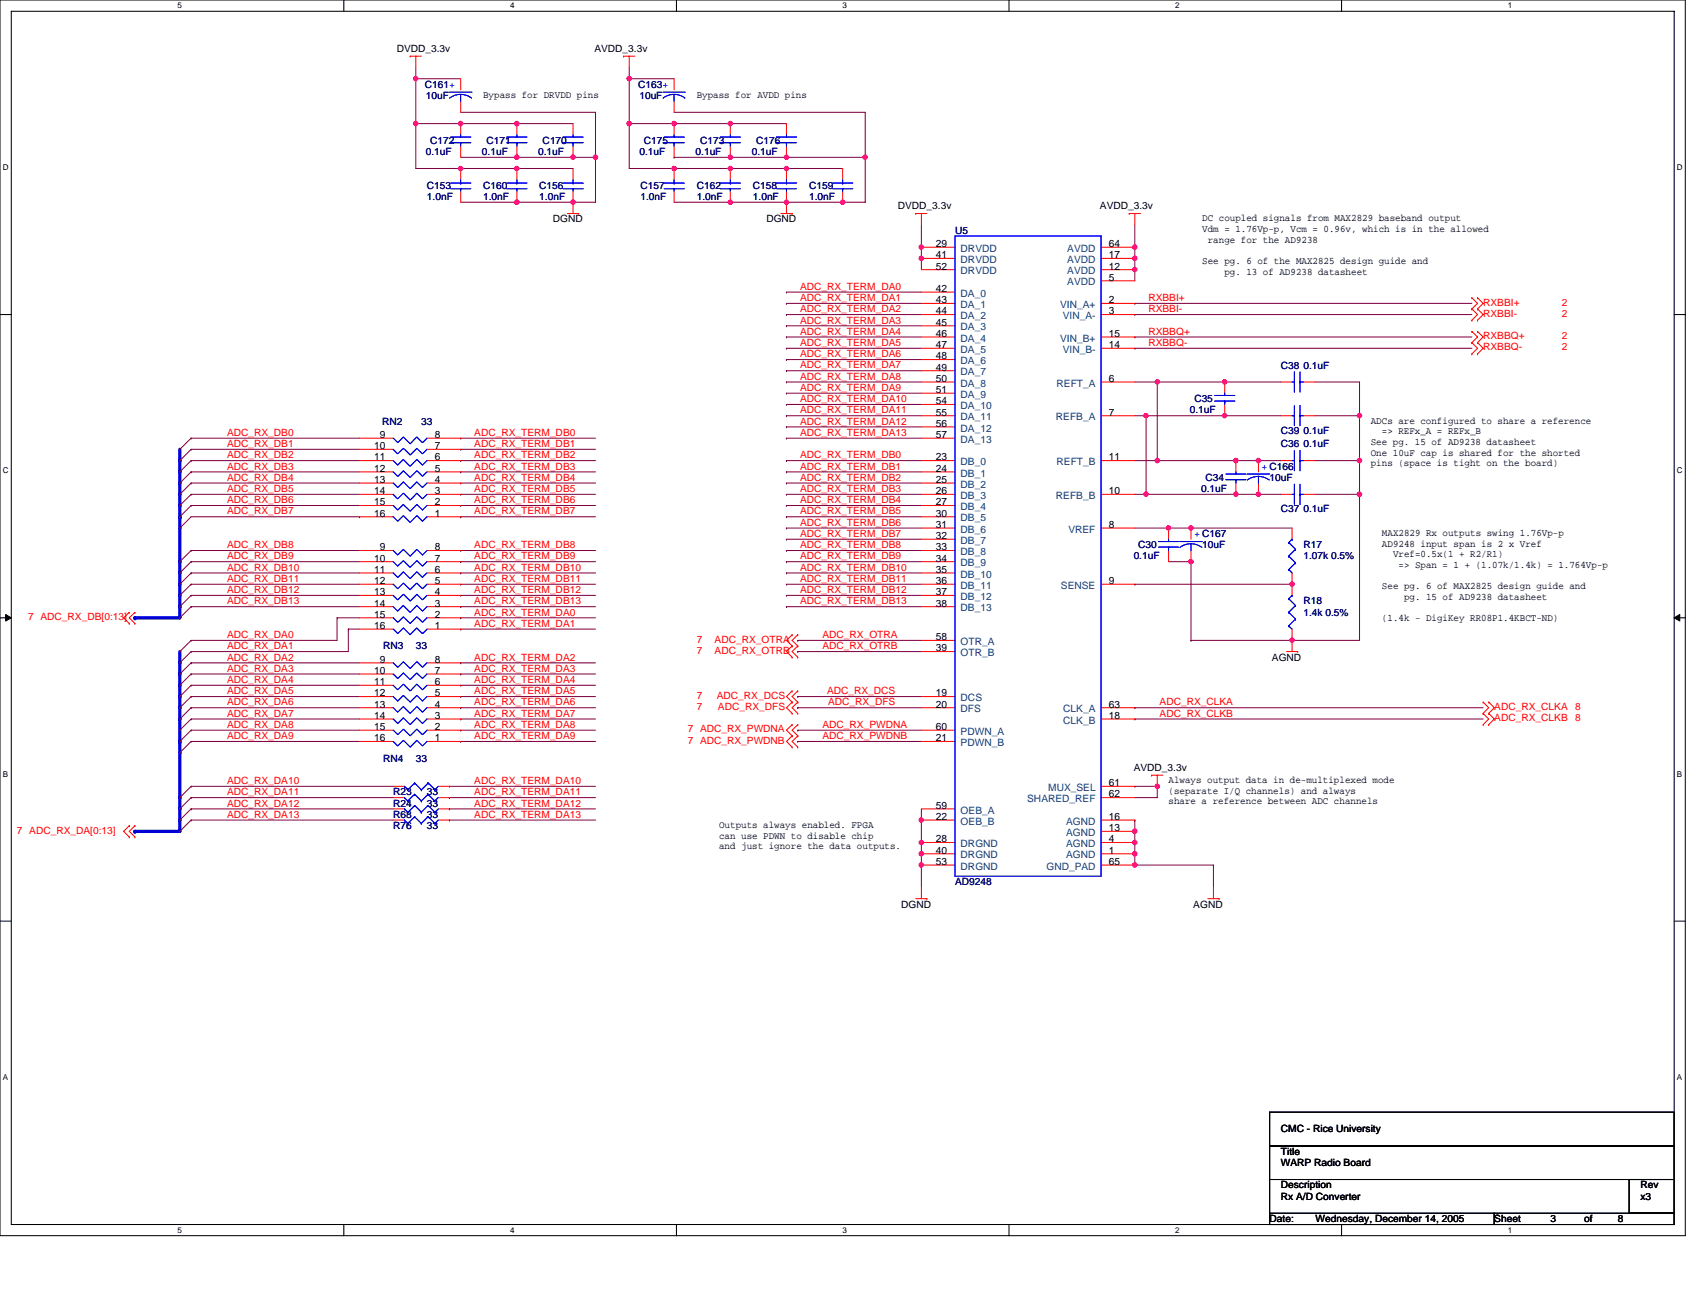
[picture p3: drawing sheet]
<svg xmlns="http://www.w3.org/2000/svg" width="279mm" height="216mm" viewBox="0 0 279 216" stroke-linecap="round" stroke-linejoin="round" font-family="sans-serif">
<path d="M0 0h278.1v204h-278.1zM1.9 1.9h274.4v200.2h-274.4z" fill="none" stroke="#000" stroke-width=".17"/>
<g fill="#fff">
<path d="M29.3 .2h.7v1.5h-.7z"/>
<path d="M29.3 202.3h.7v1.5h-.7z"/>
</g>
<path d="M56.7 0v1.9M56.7 202.1v1.9" fill="none" stroke="#000" stroke-width=".17"/>
<g fill="#fff">
<path d="M84.2 .2h.7v1.5h-.7z"/>
<path d="M84.2 202.3h.7v1.5h-.7z"/>
</g>
<path d="M111.6 0v1.9M111.6 202.1v1.9" fill="none" stroke="#000" stroke-width=".17"/>
<g fill="#fff">
<path d="M139.1 .2h.7v1.5h-.7z"/>
<path d="M139.1 202.3h.7v1.5h-.7z"/>
</g>
<path d="M166.5 0v1.9M166.5 202.1v1.9" fill="none" stroke="#000" stroke-width=".17"/>
<g fill="#fff">
<path d="M194 .2h.7v1.5h-.7z"/>
<path d="M194 202.3h.7v1.5h-.7z"/>
</g>
<path d="M221.4 0v1.9M221.4 202.1v1.9" fill="none" stroke="#000" stroke-width=".17"/>
<g fill="#fff">
<path d="M248.8 .2h.8v1.5h-.8z"/>
<path d="M248.8 202.3h.8v1.5h-.8z"/>
<path d="M.5 26.9h.9v1.4h-.9z"/>
<path d="M276.8 26.9h.9v1.4h-.9z"/>
<path d="M.5 76.9h.9v1.5h-.9z"/>
<path d="M276.8 76.9h.9v1.5h-.9z"/>
</g>
<path d="M0 51.9h1.9M276.3 51.9h1.9" fill="none" stroke="#000" stroke-width=".17"/>
<g fill="#fff">
<path d="M.5 127h.8v1.5h-.8z"/>
<path d="M276.8 127h.8v1.5h-.8z"/>
</g>
<path d="M0 102h1.9M276.3 102h1.9" fill="none" stroke="#000" stroke-width=".17"/>
<path d="M.9 101.4l1 .6-1 .5zM276.3 102l.9-.6v1.1z" fill="#000" stroke="#000" stroke-width=".17"/>
<g fill="#fff">
<path d="M.5 177.1h.8v1.4h-.8z"/>
<path d="M276.8 177.1h.8v1.4h-.8z"/>
</g>
<path d="M0 152h1.9M276.3 152h1.9M209.5 183.6h66.8v5.5h-66.8zM209.5 189.1h66.8v5.6h-66.8zM209.5 194.7v5.6M268.9 194.7h7.4v5.6h-7.4zM209.5 200.3h37.1v1.8h-37.1zM209.5 200.3h.1M246.6 200.3h29.7v1.8h-29.7z" fill="none" stroke="#000" stroke-width=".17"/>
<g fill="none" stroke="#800040" stroke-width=".17">
<path d="M68.6 11.1v1.9h7.4M68.6 13v7.4h7.4M68.6 13h.1M76 18.5h22.3v7.5M103.8 11.1v1.9M103.8 13h7.5M103.8 13h.1M103.8 13v14.8h7.5M111.3 18.5h31.5v7.5M68.6 20.4v7.4h7.4M68.6 20.4h.1M76 20.4h.1"/>
<path d="M76 26h9.3M76 27.8h.1M76 33.4h9.3M76 20.4h18.6M76 27.8h18.6M85.3 20.4h.1M85.3 26h.1M85.3 27.8h.1M85.3 33.4h.1M85.3 26h13M94.6 26h.1M98.3 26v7.4h-13"/>
<path d="M103.8 20.4h7.5M103.8 20.4h.1M111.3 20.4h.1M111.3 26h.1M111.3 27.8h.1M111.3 33.4h9.2M111.3 26h18.5M111.3 20.4h18.5M111.3 27.8h27.8M120.5 27.8h.1M120.5 33.4h.1M120.5 20.4h.1"/>
<path d="M120.5 33.4h18.6M129.8 26h.1M129.8 27.8h.1M129.8 26h13M139.1 33.4h.1M142.8 26v7.4h-3.7M152.1 37.1v3.7M187.3 37.1v3.7M129.8 48.2h.1M129.8 50.1h.1M129.8 51.9h.1M129.8 53.8h.1"/>
<path d="M129.8 55.6h.1M129.8 57.5h.1M129.8 59.4h.1M129.8 50.1h22.3M129.8 51.9h22.3M129.8 55.6h22.3M129.8 57.5h22.3M129.8 48.2h22.3M129.8 53.8h22.3M129.8 59.4h22.3M152.1 42.7h.1M152.1 40.8h.1"/>
<path d="M152.1 40.8v3.7M187.3 50.1h.1M187.3 51.9h.1M187.3 55.6h.1M187.3 57.5h.1M187.3 44.5h.1M187.3 40.8h.1M187.3 42.7h.1M187.3 50.1h55.6M187.3 51.9h55.6M187.3 55.6h55.6M187.3 57.5h55.6"/>
<path d="M187.3 40.8v5.6M29.7 74.2h.1M29.7 76h.1M29.7 77.9h.1M29.7 79.7h.1M31.5 72.3h.1M31.5 74.2h.1M31.5 76h.1M31.5 77.9h.1M31.5 79.7h.1M31.5 76h27.9M31.5 72.3h27.9"/>
<path d="M31.5 74.2h27.9M31.5 77.9h27.9M31.5 79.7h27.9M31.5 72.3l-1.8 1.9M31.5 74.2l-1.8 1.8M31.5 76l-1.8 1.9M31.5 77.9l-1.8 1.8M31.5 79.7l-1.8 1.9M76 72.3h.1M76 74.2h.1M76 76h.1M76 77.9h.1"/>
<path d="M76 79.7h.1M76 76h22.3M76 72.3h22.3M76 74.2h22.3M76 77.9h22.3M76 79.7h22.3M129.8 76h.1M129.8 77.9h.1M129.8 79.7h.1M129.8 61.2h.1M129.8 63.1h.1M129.8 64.9h.1"/>
<path d="M129.8 66.8h.1M129.8 68.6h.1M129.8 70.5h.1M129.8 72.3h.1M129.8 68.6h22.3M129.8 63.1h22.3M129.8 76h22.3M129.8 72.3h22.3M129.8 77.9h22.3M129.8 79.7h22.3M129.8 61.2h22.3M129.8 64.9h22.3"/>
<path d="M129.8 66.8h22.3M129.8 70.5h22.3M187.3 63.1h3.7M187.3 76h3.7M187.3 68.6h1.8M189.1 68.6h.1M189.1 68.6h22.3M189.1 68.6v13M191 63.1h.1M191 76h13M191 63.1h20.4M191 63.1v12.9"/>
<path d="M204 76h.1M204 76h7.4M207.7 76h.1M217 63.1h7.4v5.5M217 68.6h7.4M217 76h7.4M224.4 68.6h.1M224.4 68.6v37.1h-27.8M224.4 76h.1M29.7 81.6h.1M29.7 83.4h.1M29.7 87.2h.1"/>
<path d="M29.7 85.3h.1M29.7 94.6h.1M29.7 96.4h.1M29.7 92.7h.1M29.7 98.3h.1M31.5 81.6h.1M31.5 83.4h.1M31.5 92.7h.1M31.5 98.3h.1M31.5 96.4h.1M31.5 90.9h.1M31.5 94.6h.1"/>
<path d="M31.5 81.6h27.9M31.5 96.4h27.9M31.5 83.4h27.9M31.5 92.7h27.9M31.5 98.3h27.9M31.5 90.9h27.9M31.5 94.6h27.9M31.5 81.6l-1.8 1.8M31.5 83.4l-1.8 1.9M31.5 92.7l-1.8 1.9M31.5 94.6l-1.8 1.8M31.5 90.9l-1.8 1.8"/>
<path d="M31.5 96.4l-1.8 1.9M31.5 98.3l-1.8 1.8M59.4 85.3h.1M59.4 85.3h-27.9l-1.8 1.9M76 90.9h.1M76 92.7h.1M76 94.6h.1M76 96.4h.1M76 98.3h.1M76 81.6h.1M76 83.4h.1M76 85.3h.1"/>
<path d="M76 81.6h22.3M76 96.4h22.3M76 83.4h22.3M76 92.7h22.3M76 98.3h22.3M76 90.9h22.3M76 94.6h22.3M76 85.3h22.3M129.8 81.6h.1M129.8 83.4h.1M129.8 85.3h.1M129.8 87.2h.1"/>
<path d="M129.8 89h.1M129.8 90.9h.1M129.8 92.7h.1M129.8 94.6h.1M129.8 96.4h.1M129.8 98.3h.1M129.8 81.6h22.3M129.8 96.4h22.3M129.8 87.2h22.3M129.8 83.4h22.3M129.8 92.7h22.3M129.8 98.3h22.3"/>
<path d="M129.8 90.9h22.3M129.8 94.6h22.3M129.8 85.3h22.3M129.8 89h22.3M187.3 87.2h5.5M187.3 96.4h.1M187.3 81.6h1.8M187.3 96.4h25.9M189.1 81.6h14.9M192.8 92.7h3.8M192.8 87.2h.1M192.8 87.2h20.4"/>
<path d="M196.6 87.2h.1M196.6 92.7h.1M196.6 92.7v13M204 81.6h.1M204 81.6h7.4M207.7 81.6h.1M217 81.6h7.4M224.4 81.6h.1M29.7 102h.1M29.7 100.1h.1M29.7 107.5h.1M29.7 109.4h.1"/>
<path d="M29.7 111.3h.1M29.7 113.1h.1M29.7 115h.1M29.7 116.8h.1M29.7 118.7h.1M31.5 100.1h.1M31.5 105.7h.1M31.5 107.5h.1M31.5 109.4h.1M31.5 111.3h.1M31.5 113.1h.1M31.5 115h.1"/>
<path d="M31.5 118.7h.1M31.5 116.8h.1M31.5 115h27.9M31.5 116.8h27.9M31.5 118.7h27.9M31.5 100.1h27.9M31.5 109.4h27.9M31.5 111.3h27.9M31.5 113.1h27.9M31.5 100.1l-1.8 1.9M31.5 105.7l-1.8 1.8M31.5 107.5l-1.8 1.9"/>
<path d="M31.5 109.4l-1.8 1.9M31.5 111.3l-1.8 1.8M31.5 113.1l-1.8 1.9M31.5 115l-1.8 1.8M31.5 118.7l-1.8 1.8M31.5 116.8l-1.8 1.9M57.5 103.8v3.7h-26M57.5 103.8h.1M57.5 103.8h1.9M59.4 102h-3.8v3.7h-24.1M76 102h.1M76 103.8h.1"/>
<path d="M76 109.4h.1M76 111.3h.1M76 113.1h.1M76 115h.1M76 116.8h.1M76 118.7h.1M76 100.1h.1M76 115h22.3M76 116.8h22.3M76 118.7h22.3M76 100.1h22.3M76 109.4h22.3"/>
<path d="M76 111.3h22.3M76 113.1h22.3M76 103.8h22.3M76 102h22.3M129.8 100.1h.1M129.8 100.1h22.3M131.7 105.7h.1M131.7 107.5h.1M131.7 115h.1M131.7 116.8h.1M131.7 105.7h20.4M131.7 107.5h20.4"/>
<path d="M131.7 115h20.4M131.7 116.8h20.4M187.3 116.8h.1M187.3 118.7h.1M187.3 116.8h57.5M187.3 118.7h57.5M196.6 105.7h.1M29.7 120.5h.1M29.7 124.2h.1M29.7 131.7h.1M29.7 122.4h.1M29.7 133.5h.1"/>
<path d="M29.7 137.2h.1M29.7 135.4h.1M31.5 120.5h.1M31.5 122.4h.1M31.5 131.7h.1M31.5 129.8h.1M31.5 133.5h.1M31.5 135.4h.1M31.5 129.8h33.4M31.5 122.4h27.9M31.5 120.5h27.9M31.5 131.7h33.4"/>
<path d="M31.5 133.5h33.4M31.5 135.4h33.4M31.5 122.4l-1.8 1.8M31.5 129.8l-1.8 1.9M31.5 120.5l-1.8 1.9M31.5 131.7l-1.8 1.8M31.5 135.4l-1.8 1.8M31.5 133.5l-1.8 1.9M74.2 129.8h.1M74.2 131.7h.1M74.2 133.5h.1M74.2 135.4h.1"/>
<path d="M74.2 129.8h24.1M74.2 131.7h24.1M74.2 133.5h24.1M74.2 135.4h24.1M76 120.5h.1M76 122.4h.1M76 122.4h22.3M76 120.5h22.3M131.7 122.4h.1M131.7 120.5h.1M131.7 122.4h20.4M131.7 120.5h20.4"/>
<path d="M152.1 135.4v5.5M152.1 135.4h.1M152.1 133.5v1.9M187.3 129.8h3.7v1.9h-3.7M187.3 135.4v3.7M187.3 129.8h.1M187.3 139.1h.1M187.3 135.4h.1M187.3 139.1v3.7M152.1 140.9h.1M152.1 142.8h.1M152.1 140.9v5.6"/>
<path d="M187.3 142.8h13v3.7M187.3 142.8h.1M187.3 140.9h.1"/>
</g>
<g fill="#f0f" stroke="#f0f" stroke-width=".17">
<circle cx="202.1" cy="68.6" r=".36"/>
<circle cx="189.1" cy="68.6" r=".36"/>
<circle cx="202.1" cy="63" r=".36"/>
<circle cx="191" cy="63" r=".36"/>
<circle cx="207.7" cy="76" r=".37"/>
<circle cx="207.7" cy="81.6" r=".36"/>
<circle cx="204" cy="76" r=".37"/>
<circle cx="204" cy="81.6" r=".36"/>
<circle cx="213.2" cy="96.4" r=".36"/>
<circle cx="196.5" cy="87.1" r=".37"/>
<circle cx="213.2" cy="105.7" r=".36"/>
<circle cx="196.5" cy="92.7" r=".37"/>
<circle cx="224.4" cy="68.6" r=".37"/>
<circle cx="224.4" cy="81.6" r=".37"/>
<circle cx="224.4" cy="76" r=".38"/>
<circle cx="192.8" cy="87.1" r=".36"/>
<circle cx="191" cy="76" r=".37"/>
<circle cx="189.1" cy="81.6" r=".36"/>
<circle cx="187.3" cy="44.5" r=".37"/>
<circle cx="187.3" cy="142.8" r=".37"/>
<circle cx="187.3" cy="140.9" r=".38"/>
<circle cx="152" cy="140.9" r=".37"/>
<circle cx="187.3" cy="40.8" r=".37"/>
<circle cx="152" cy="42.6" r=".36"/>
<circle cx="191" cy="129.8" r=".36"/>
<circle cx="187.3" cy="42.6" r=".37"/>
<circle cx="187.3" cy="139.1" r=".37"/>
<circle cx="152" cy="40.8" r=".36"/>
<circle cx="152" cy="142.8" r=".36"/>
<circle cx="68.6" cy="13" r=".36"/>
<circle cx="76" cy="20.4" r=".38"/>
<circle cx="85.3" cy="20.4" r=".38"/>
<circle cx="94.6" cy="25.9" r=".37"/>
<circle cx="85.3" cy="25.9" r=".37"/>
<circle cx="85.3" cy="27.8" r=".37"/>
<circle cx="76" cy="27.8" r=".37"/>
<circle cx="94.6" cy="33.4" r=".37"/>
<circle cx="85.3" cy="33.4" r=".37"/>
<circle cx="68.6" cy="20.4" r=".37"/>
<circle cx="98.3" cy="25.9" r=".36"/>
<circle cx="103.8" cy="13" r=".37"/>
<circle cx="111.2" cy="20.4" r=".37"/>
<circle cx="120.5" cy="25.9" r=".36"/>
<circle cx="111.2" cy="27.8" r=".36"/>
<circle cx="120.5" cy="27.8" r=".36"/>
<circle cx="129.8" cy="33.4" r=".36"/>
<circle cx="120.5" cy="33.4" r=".36"/>
<circle cx="103.8" cy="20.4" r=".38"/>
<circle cx="139.1" cy="33.4" r=".36"/>
<circle cx="142.8" cy="25.9" r=".36"/>
<circle cx="129.8" cy="25.9" r=".36"/>
<circle cx="120.5" cy="20.4" r=".37"/>
<circle cx="129.8" cy="27.8" r=".36"/>
<circle cx="187.3" cy="137.2" r=".37"/>
<circle cx="152" cy="139.1" r=".36"/>
<circle cx="152" cy="135.4" r=".36"/>
</g>
<path d="M29.7 74.2v11.1M29.7 85.3v16.7h-7.4M29.7 85.3h.1M22.3 102h.1M29.7 107.5v14.9M22.3 137.2h.1M29.7 122.4v14.8h-7.4M29.7 122.4h.1" fill="none" stroke="#00f" stroke-width=".55"/>
<g fill="none" stroke="#f00" stroke-width=".17">
<path d="M67.7 9.3h.1M67.7 9.3h1.8M68.6 9.3v1.8M76 13v1.8M76 16.7v1.8M102.9 9.3h.1M102.9 9.3h1.9M103.8 9.3v1.8M111.3 13v1.8M111.3 16.7v1.8M76 20.4v1.9M76 24.1v1.9"/>
<path d="M76 27.8v1.9M76 31.5v1.9M85.3 20.4v1.9M85.3 24.1v1.9M85.3 27.8v1.9M85.3 31.5v1.9M93.6 35.2h1.9M94.6 31.5v3.7M94.6 20.4v1.9M94.6 24.1v1.9M94.6 27.8v1.9M95.5 35.2h.1"/>
<path d="M111.3 20.4v1.9M111.3 24.1v1.9M111.3 27.8v1.9M111.3 31.5v1.9M120.5 20.4v1.9M120.5 24.1v1.9M120.5 27.8v1.9M120.5 31.5v1.9M128.9 35.2h1.8M129.8 31.5v3.7M129.8 20.4v1.9M129.8 24.1v1.9"/>
<path d="M129.8 27.8v1.9M130.7 35.2h.1M139.1 27.8v1.9M139.1 31.5v1.9M151.1 35.2h.1M151.1 35.2h1.9M152.1 35.2v1.9M186.4 35.2h.1M186.4 35.2h1.8M187.3 35.2v1.9M152.1 50.1h5.5M152.1 51.9h5.5"/>
<path d="M152.1 44.5h5.5M152.1 57.5h5.5M152.1 55.6h5.5M152.1 42.7h5.5M152.1 40.8h5.5M152.1 48.2h5.5M152.1 53.8h5.5M152.1 59.4h5.5M181.7 50.1h5.6M181.7 51.9h5.6M181.7 46.4h5.6M181.7 44.5h5.6"/>
<path d="M181.7 57.5h5.6M181.7 55.6h5.6M181.7 42.7h5.6M181.7 40.8h5.6M242.9 58.4h.1M242.9 56.6h.1M242.9 51h.1M242.9 49.1h.1M242.9 52.9h.1M242.9 54.7h.1M242.9 56.6l.9 .9-.9 .9M242.9 49.1l.9 1-.9 .9"/>
<path d="M242.9 51l.9 .9-.9 1M242.9 54.7l.9 .9-.9 1M243.8 58.4h.1M243.8 56.6h.1M243.8 51h.1M243.8 49.1h.1M243.8 52.9h.1M243.8 54.7h.1M243.8 56.6l1 .9-1 .9M243.8 49.1l1 1-1 .9M243.8 51l1 .9-1 1M243.8 54.7l1 .9-1 1"/>
<path d="M59.4 76h5.5M59.4 77.9h5.5M59.4 79.7h5.5M59.4 72.3h5.5M59.4 74.2h5.5M70.5 76h5.5M70.5 77.9h5.5M70.5 79.7h5.5M70.5 72.3h5.5M70.5 74.2h5.5M152.1 76h5.5M152.1 63.1h5.5"/>
<path d="M152.1 68.6h5.5M152.1 77.9h5.5M152.1 79.7h5.5M152.1 61.2h5.5M152.1 64.9h5.5M152.1 66.8h5.5M152.1 70.5h5.5M152.1 72.3h5.5M181.7 76h5.6M181.7 63.1h5.6M181.7 68.6h5.6M202.1 63.1v1.8"/>
<path d="M202.1 66.8v1.8M204 76v1.9M204 79.7v1.9M207.7 76v1.9M207.7 79.7v1.9M211.4 76h1.8M211.4 63.1h1.8M211.4 68.6h1.8M215.1 76h1.9M215.1 63.1h1.9M215.1 68.6h1.9M59.4 96.4h5.5"/>
<path d="M59.4 81.6h5.5M59.4 83.4h5.5M59.4 85.3h5.5M59.4 90.9h5.5M59.4 92.7h5.5M59.4 94.6h5.5M59.4 98.3h5.5M70.5 96.4h5.5M70.5 81.6h5.5M70.5 83.4h5.5M70.5 85.3h5.5M70.5 90.9h5.5"/>
<path d="M70.5 92.7h5.5M70.5 94.6h5.5M70.5 98.3h5.5M152.1 87.2h5.5M152.1 96.4h5.5M152.1 81.6h5.5M152.1 83.4h5.5M152.1 85.3h5.5M152.1 89h5.5M152.1 90.9h5.5M152.1 92.7h5.5M152.1 94.6h5.5"/>
<path d="M152.1 98.3h5.5M181.7 87.2h5.6M181.7 96.4h5.6M181.7 81.6h5.6M192.8 87.2v1.8M192.8 90.9v1.8M196.6 87.2v1.8M196.6 90.9v1.8M211.4 81.6h1.8M213.2 87.2v1.8M213.2 94.6v3.7M215.1 81.6h1.9"/>
<path d="M21.3 101.1h.1M21.3 102.9h.1M21.3 101.1l-.9 .9 .9 .9M22.3 101.1h.1M22.3 102.9h.1M22.3 101.1l-1 .9 1 .9M59.4 118.7h5.5M59.4 115h5.5M59.4 116.8h5.5M59.4 100.1h5.5M59.4 113.1h5.5M59.4 111.3h5.5"/>
<path d="M59.4 109.4h5.5M59.4 103.8h5.5M59.4 102h5.5M70.5 118.7h5.5M70.5 115h5.5M70.5 116.8h5.5M70.5 100.1h5.5M70.5 113.1h5.5M70.5 111.3h5.5M70.5 109.4h5.5M70.5 103.8h5.5M70.5 102h5.5"/>
<path d="M130.7 104.8h.1M130.7 106.6h.1M130.7 108.5h.1M130.7 117.8h.1M130.7 115.9h.1M130.7 114h.1M130.7 119.6h.1M130.7 104.8l-.9 .9 .9 .9M130.7 106.6l-.9 .9 .9 1M130.7 115.9l-.9 .9 .9 1M130.7 114l-.9 1 .9 .9M130.7 119.6l-.9 .9 .9 1"/>
<path d="M131.7 104.8h.1M131.7 106.6h.1M131.7 108.5h.1M131.7 117.8h.1M131.7 115.9h.1M131.7 114h.1M131.7 119.6h.1M131.7 104.8l-1 .9 1 .9M131.7 106.6l-1 .9 1 1M131.7 115.9l-1 .9 1 1M131.7 114l-1 1 1 .9M131.7 119.6l-1 .9 1 1"/>
<path d="M152.1 107.5h5.5M152.1 115h5.5M152.1 116.8h5.5M152.1 100.1h5.5M152.1 105.7h5.5M181.7 118.7h5.6M181.7 116.8h5.6M212.3 107.5h1.9M213.2 103.8v3.7M214.2 107.5h.1M244.8 117.8h.1M244.8 115.9h.1"/>
<path d="M244.8 119.6h.1M244.8 115.9l.9 .9-.9 1M244.8 117.8l.9 .9-.9 .9M245.7 117.8h.1M245.7 115.9h.1M245.7 119.6h.1M245.7 115.9l.9 .9-.9 1M245.7 117.8l.9 .9-.9 .9M21.3 136.3h.1M21.3 138.2h.1M21.3 136.3l-.9 .9 .9 1M22.3 136.3h.1"/>
<path d="M22.3 138.2h.1M22.3 136.3l-1 .9 1 1M59.4 122.4h5.5M59.4 120.5h5.5M64.9 129.8h1.9M64.9 135.4h1.9M64.9 133.5h1.9M64.9 131.7h1.9M70.5 122.4h5.5M70.5 120.5h5.5M72.3 129.8h1.9M72.3 135.4h1.9"/>
<path d="M72.3 133.5h1.9M72.3 131.7h1.9M130.7 121.5h.1M130.7 123.3h.1M130.7 121.5l-.9 .9 .9 .9M131.7 121.5h.1M131.7 123.3h.1M131.7 121.5l-1 .9 1 .9M152.1 139.1h5.5M152.1 135.4h5.5M152.1 122.4h5.5M152.1 133.5h5.5"/>
<path d="M152.1 120.5h5.5M181.7 129.8h5.6M181.7 139.1h5.6M181.7 137.2h5.6M181.7 135.4h5.6M181.7 131.7h5.6M190.1 128h.1M190.1 128h1.8M191 128v1.8M151.1 148.3h1.9M152.1 146.5v1.8M152.1 140.9h5.5"/>
<path d="M152.1 142.8h5.5M153 148.3h.1M181.7 140.9h5.6M181.7 142.8h5.6M199.3 148.3h1.9M200.3 146.5v1.8M201.2 148.3h.1"/>
</g>
<g fill="none" stroke="#00f" stroke-width=".17">
<path d="M74.2 15.2h3.7M74.2 16.2a3 3 0 0 1 3.6 0M76 15.6v1.1M109.4 15.2h3.7M111.2 15.6l-1.1 .2-.7 .4M111.2 15.6l1.2 .2 .7 .4M111.3 15.6v1.1M74.4 23.6h3.3M74.4 22.6h3.3M74.4 30.2h3.3M74.4 31.2h3.3M76 22.3v.3"/>
<path d="M76 23.6h.1M76 31.2v.3M76 30.2h.1M76 23.6v.5M76 29.7v.5M83.6 30.2h3.4M83.6 31.2h3.4M83.6 23.6h3.4M83.6 22.6h3.4M85.3 31.2v.3M85.3 30.2h.1M85.3 22.3v.3"/>
<path d="M85.3 23.6h.1M85.3 23.6v.5M85.3 29.7v.5M92.9 23.6h3.3M92.9 22.6h3.3M92.9 30.2h3.3M92.9 31.2h3.3M94.6 22.3v.3M94.6 23.6h.1M94.6 31.2v.3M94.6 30.2h.1M94.6 23.6v.5"/>
<path d="M94.6 29.7v.5M109.6 23.6h3.3M109.6 22.6h3.3M109.6 30.2h3.3M109.6 31.2h3.3M111.3 22.3v.3M111.3 23.6h.1M111.3 31.2v.3M111.3 30.2h.1M111.3 23.6v.5M111.3 29.7v.5M118.9 23.6h3.3"/>
<path d="M118.9 22.6h3.3M118.9 30.2h3.3M118.9 31.2h3.3M120.5 22.3v.3M120.5 23.6h.1M120.5 31.2v.3M120.5 30.2h.1M120.5 23.6v.5M120.5 29.7v.5M128.1 23.6h3.4M128.1 22.6h3.4M128.1 30.2h3.4"/>
<path d="M128.1 31.2h3.4M129.8 22.3v.3M129.8 23.6h.1M129.8 31.2v.3M129.8 30.2h.1M129.8 23.6v.5M129.8 29.7v.5M137.4 30.2h3.3M137.4 31.2h3.3M139.1 31.2v.3M139.1 30.2h.1M139.1 29.7v.5"/>
<path d="M157.6 38.9h24.1v105.7h-24.1zM64.9 79.7l.7 .8 1-1 1.1 1.2 1.1-1.2 .9 1 .8-.8M64.9 77.9l.7 .7 1-.9 1.1 1.1 1.1-1.1 .9 .9 .8-.7M64.9 76l.7 .8 1-1 1.1 1.2 1.1-1.2 .9 1 .8-.8M64.9 74.2l.7 .7 1-.9 1.1 1.1 1.1-1.1 .9 .9 .8-.7M64.9 72.3l.7 .8 1-1 1.1 1.2 1.1-1.2 .9 1 .8-.8M200.4 66.2h3.4M200.4 65.3h3.4M202.1 64.9v.4M202.1 66.2h.1M202.1 66.2v.6M202.3 79.2h3.3"/>
<path d="M202.3 78.3h3.3M204 77.9v.4M204 79.2h.1M204 79.2v.5M205.8 78.3h3.7M205.9 79.2l1-.5 .8-.1 .7 .1 1.1 .5M207.7 78.6v1.1M213.2 76h.4M213.2 63.1h.4M213.2 68.6h.4M213.6 74.4v3.3M213.6 79.9v3.4"/>
<path d="M213.6 61.4v3.3M213.6 67v3.3M214.5 74.4v3.3M214.5 76h.1M214.5 79.9v3.4M214.5 61.4v3.3M214.5 63.1h.1M214.5 67v3.3M214.5 68.6h.1M214.5 76h.6M214.5 63.1h.6M214.5 68.6h.6"/>
<path d="M64.9 85.3l.7 .7 1-.9 1.1 1.1 1.1-1.1 .9 .9 .8-.7M64.9 83.4l.7 .8 1-.9 1.1 1.1 1.1-1.1 .9 .9 .8-.8M64.9 81.6l.7 .7 1-.9 1.1 1.1 1.1-1.1 .9 .9 .8-.7M64.9 98.3l.7 .7 1-.9 1.1 1.1 1.1-1.1 .9 .9 .8-.7M64.9 96.4l.7 .8 1-1 1.1 1.1 1.1-1.1 .9 1 .8-.8M64.9 94.6l.7 .7 1-.9 1.1 1.1 1.1-1.1 .9 .9 .8-.7M64.9 92.7l.7 .8 1-1 1.1 1.1 1.1-1.1 .9 1 .8-.8M64.9 90.9l.7 .7 1-.9 1.1 1.1 1.1-1.1 .9 .9 .8-.7M191.2 90.3h3.3M191.2 89.4h3.3M192.8 89v.4M192.8 90.3h.1"/>
<path d="M192.8 90.3v.6M194.7 89.4h3.7M194.7 90.4a3 3 0 0 1 3.7 0M196.6 89.7v1.2M212.7 94h.1M212.7 91.8h.1M212.7 89.6h.1M212.7 98.8h.1M212.7 94l.5 .6M212.7 91.8l1.1 1.1M212.7 89.6l1.1 1.1M212.7 98.8l1.1 1.1"/>
<path d="M213.2 81.6h.4M213.2 89h.1M213.2 98.3h.1M213.2 89l-.5 .6M213.2 98.3l-.5 .5M213.8 92.9h.1M213.8 90.7h.1M213.8 99.9h.1M213.8 92.9l-1.1 1.1M213.8 90.7l-1.1 1.1M213.8 99.9l-1.1 1.2M214.5 81.6h.1"/>
<path d="M214.5 81.6h.6M64.9 118.7l.7 .7 1-.9 1.1 1.1 1.1-1.1 .9 .9 .8-.7M64.9 116.8l.7 .8 1-1 1.1 1.2 1.1-1.2 .9 1 .8-.8M64.9 115l.7 .7 1-.9 1.1 1.1 1.1-1.1 .9 .9 .8-.7M64.9 113.1l.7 .8 1-1 1.1 1.1 1.1-1.1 .9 1 .8-.8M64.9 111.3l.7 .7 1-.9 1.1 1.1 1.1-1.1 .9 .9 .8-.7M64.9 109.4l.7 .8 1-1 1.1 1.1 1.1-1.1 .9 1 .8-.8M64.9 103.8l.7 .8 1-.9 1.1 1.1 1.1-1.1 .9 .9 .8-.8M64.9 102l.7 .7 1-.9 1.1 1.1 1.1-1.1 .9 .9 .8-.7M64.9 100.1l.7 .8 1-1 1.1 1.2 1.1-1.2 .9 1 .8-.8M212.7 103.3h.1M212.7 101.1h.1"/>
<path d="M212.7 103.3l.5 .5M212.7 101.1l1.1 1.1M213.8 102.2h.1M213.8 102.2l-1.1 1.1M64.9 122.4l.7 .7 1-.9 1.1 1.1 1.1-1.1 .9 .9 .8-.7M64.9 120.5l.7 .8 1-.9 1.1 1.1 1.1-1.1 .9 .9 .8-.8M66.8 129.8h.1M66.8 133.5h.1M66.8 131.7h.1M66.8 135.4h.1M66.8 129.8l.5 .6M66.8 133.5l.5 .6"/>
<path d="M66.8 131.7l.5 .5M66.8 135.4l.5 .5M67.3 130.4h.1M67.3 134.1h.1M67.3 132.2h.1M67.3 135.9h.1M68.4 129.2h.1M68.4 132.9h.1M68.4 131.1h.1M68.4 134.8h.1M68.4 129.2l1.1 1.2M68.4 129.2l-1.1 1.2"/>
<path d="M68.4 132.9l1.1 1.2M68.4 132.9l-1.1 1.2M68.4 131.1l1.1 1.1M68.4 131.1l-1.1 1.1M68.4 134.8l1.1 1.1M68.4 134.8l-1.1 1.1M69.5 130.4h.1M69.5 134.1h.1M69.5 132.2h.1M69.5 135.9h.1M70.7 129.2h.1M70.7 132.9h.1"/>
<path d="M70.7 131.1h.1M70.7 134.8h.1M70.7 129.2l1.1 1.2M70.7 129.2l-1.2 1.2M70.7 132.9l1.1 1.2M70.7 132.9l-1.2 1.2M70.7 131.1l1.1 1.1M70.7 131.1l-1.2 1.1M70.7 134.8l1.1 1.1M70.7 134.8l-1.2 1.1M71.8 130.4h.1M71.8 134.1h.1"/>
<path d="M71.8 132.2h.1M71.8 135.9h.1M72.3 129.8l-.5 .6M72.3 133.5l-.5 .6M72.3 131.7l-.5 .5M72.3 135.4l-.5 .5"/>
</g>
<g font-size="1.7">
<text x="65.5" y="8.5">DVDD_3.3v</text>
<text x="98.1" y="8.5">AVDD_3.3v</text>
<text x="79.7" y="16.1">Bypass for DRVDD pins</text>
<text x="115" y="16.1">Bypass for AVDD pins</text>
<text x="148.2" y="34.5">DVDD_3.3v</text>
<text x="181.5" y="34.5">AVDD_3.3v</text>
<text x="91.2" y="36.7">DGND</text>
<text x="126.5" y="36.7">DGND</text>
<text x="154.5" y="40.8">29</text>
<text x="183" y="40.8">64</text>
<text x="198.4" y="36.6">DC coupled signals from MAX2829 baseband output</text>
<text x="198.4" y="38.3">Vdm = 1.76Vp-p, Vcm = 0.96v, which is in the allowed</text>
<text x="199.3" y="40.1">range for the AD9238</text>
<text x="154.5" y="42.6">41</text>
<text x="154.5" y="44.5">52</text>
<text x="183" y="46.3">5</text>
<text x="183" y="44.5">12</text>
<text x="183" y="42.6">17</text>
<text x="198.4" y="43.6">See pg. 6 of the MAX2825 design guide and</text>
<text x="202.1" y="45.3">pg. 13 of AD9238 datasheet</text>
<text x="154.5" y="48.2">42</text>
<text x="154.5" y="50.1">43</text>
<text x="154.5" y="51.9">44</text>
<text x="154.5" y="53.8">45</text>
<text x="183" y="50.1">2</text>
<text x="183" y="51.9">3</text>
<text x="154.5" y="55.6">46</text>
<text x="154.5" y="57.5">47</text>
<text x="154.5" y="59.3">48</text>
<text x="183" y="55.6">15</text>
<text x="183" y="57.5">14</text>
<text x="154.5" y="61.2">49</text>
<text x="154.5" y="63">50</text>
<text x="154.5" y="64.9">51</text>
<text x="183" y="63">6</text>
<text x="154.5" y="66.7">54</text>
<text x="154.5" y="68.6">55</text>
<text x="154.5" y="70.4">56</text>
<text x="183" y="68.6">7</text>
<text x="226.2" y="69.9">ADCs are configured to share a reference</text>
<text x="228" y="71.7">=&gt; REFx_A = REFx_B</text>
<text x="61.7" y="74.1">10</text>
<text x="61.7" y="76">11</text>
<text x="61.7" y="77.9">12</text>
<text x="62.7" y="72.3">9</text>
<text x="71.8" y="77.9">5</text>
<text x="71.8" y="76">6</text>
<text x="71.8" y="74.1">7</text>
<text x="71.8" y="72.3">8</text>
<text x="154.5" y="76">23</text>
<text x="154.5" y="77.9">24</text>
<text x="154.5" y="72.3">57</text>
<text x="183" y="76">11</text>
<text x="226.2" y="73.4">See pg. 15 of AD9238 datasheet</text>
<text x="226.2" y="75.2">One 10uF cap is shared for the shorted</text>
<text x="226.2" y="77">pins (space is tight on the board)</text>
<text x="61.7" y="79.7">13</text>
<text x="61.7" y="81.6">14</text>
<text x="61.7" y="83.4">15</text>
<text x="71.8" y="83.4">2</text>
<text x="71.8" y="81.6">3</text>
<text x="71.8" y="79.7">4</text>
<text x="154.5" y="79.7">25</text>
<text x="154.5" y="81.6">26</text>
<text x="154.5" y="83.4">27</text>
<text x="183" y="81.6">10</text>
<text x="61.7" y="85.3">16</text>
<text x="71.8" y="85.3">1</text>
<text x="154.5" y="85.3">30</text>
<text x="154.5" y="87.1">31</text>
<text x="154.5" y="89">32</text>
<text x="183" y="87.1">8</text>
<text x="228.1" y="88.5">MAX2829 Rx outputs swing 1.76Vp-p</text>
<text x="61.7" y="92.7">10</text>
<text x="61.7" y="94.6">11</text>
<text x="62.7" y="90.8">9</text>
<text x="71.8" y="94.6">6</text>
<text x="71.8" y="92.7">7</text>
<text x="71.8" y="90.8">8</text>
<text x="154.5" y="90.8">33</text>
<text x="154.5" y="92.7">34</text>
<text x="154.5" y="94.6">35</text>
<text x="228.1" y="90.2">AD9248 input span is 2 x Vref</text>
<text x="229.9" y="92">Vref=0.5x(1 + R2/R1)</text>
<text x="230.8" y="93.7">=&gt; Span = 1 + (1.07k/1.4k) = 1.764Vp-p</text>
<text x="61.7" y="96.4">12</text>
<text x="61.7" y="98.3">13</text>
<text x="61.7" y="100.1">14</text>
<text x="61.7" y="102">15</text>
<text x="71.8" y="102">2</text>
<text x="71.8" y="100.1">3</text>
<text x="71.8" y="98.3">4</text>
<text x="71.8" y="96.4">5</text>
<text x="154.5" y="96.4">36</text>
<text x="154.5" y="98.3">37</text>
<text x="154.5" y="100.1">38</text>
<text x="183" y="96.4">9</text>
<text x="228.1" y="97.3">See pg. 6 of MAX2825 design guide and</text>
<text x="231.7" y="99">pg. 15 of AD9238 datasheet</text>
<text x="61.7" y="103.8">16</text>
<text x="71.8" y="103.8">1</text>
<text x="154.5" y="107.5">39</text>
<text x="154.5" y="105.7">58</text>
<text x="228.1" y="102.5">(1.4k - DigiKey RR08P1.4KBCT-ND)</text>
<text x="61.7" y="111.2">10</text>
<text x="61.7" y="113.1">11</text>
<text x="62.7" y="109.4">9</text>
<text x="71.8" y="113.1">6</text>
<text x="71.8" y="111.2">7</text>
<text x="71.8" y="109.4">8</text>
<text x="209.9" y="109">AGND</text>
<text x="61.7" y="115">12</text>
<text x="61.7" y="116.8">13</text>
<text x="61.7" y="118.7">14</text>
<text x="71.8" y="118.7">3</text>
<text x="71.8" y="116.8">4</text>
<text x="71.8" y="115">5</text>
<text x="154.5" y="115">19</text>
<text x="154.5" y="116.8">20</text>
<text x="183" y="118.7">18</text>
<text x="183" y="116.8">63</text>
<text x="61.7" y="120.5">15</text>
<text x="61.7" y="122.4">16</text>
<text x="71.8" y="122.4">1</text>
<text x="71.8" y="120.5">2</text>
<text x="154.5" y="122.4">21</text>
<text x="154.5" y="120.5">60</text>
<text x="183" y="129.8">61</text>
<text x="183" y="131.6">62</text>
<text x="187.1" y="127.2">AVDD_3.3v</text>
<text x="192.8" y="129.3">Always output data in de-multiplexed mode</text>
<text x="192.8" y="131">(separate I/Q channels) and always</text>
<text x="118.7" y="136.7">Outputs always enabled. FPGA</text>
<text x="154.5" y="135.3">22</text>
<text x="154.5" y="133.5">59</text>
<text x="183" y="137.2">13</text>
<text x="183" y="135.3">16</text>
<text x="192.8" y="132.8">share a reference between ADC channels</text>
<text x="118.7" y="138.4">can use PDWN to disable chip</text>
<text x="118.7" y="140.2">and just ignore the data outputs.</text>
<text x="154.5" y="139">28</text>
<text x="154.5" y="140.9">40</text>
<text x="154.5" y="142.8">53</text>
<text x="183" y="140.9">1</text>
<text x="183" y="139">4</text>
<text x="183" y="142.8">65</text>
<text x="148.7" y="149.8">DGND</text>
<text x="196.9" y="149.8">AGND</text>
<text x="211.4" y="190.6">Title</text>
<text x="211.4" y="186.9">CMC - Rice University</text>
<text x="211.4" y="196.2">Description</text>
<text x="211.4" y="192.5">WARP Radio Board</text>
<text x="270.7" y="196.2">Rev</text>
<text x="209.5" y="201.7">Date:</text>
<text x="211.4" y="198">Rx A/D Converter</text>
<text x="217.1" y="201.7">Wednesday, December 14, 2005</text>
<text x="246.6" y="201.7">Sheet</text>
<text x="255.9" y="201.7">3</text>
<text x="261.5" y="201.7">of</text>
<text x="267" y="201.7">8</text>
<text x="270.7" y="198">x3</text>
</g>
<g font-size="1.7" fill="#000080">
<text x="70.1" y="14.5">C161+</text>
<text x="70.3" y="16.3">10uF</text>
<text x="105.3" y="14.5">C163+</text>
<text x="105.5" y="16.3">10uF</text>
<text x="71" y="23.7">C172</text>
<text x="80.3" y="23.7">C171</text>
<text x="89.6" y="23.7">C170</text>
<text x="106.3" y="23.7">C175</text>
<text x="115.5" y="23.7">C173</text>
<text x="124.8" y="23.7">C176</text>
<text x="70.3" y="25.6">0.1uF</text>
<text x="79.5" y="25.6">0.1uF</text>
<text x="88.8" y="25.6">0.1uF</text>
<text x="105.5" y="25.6">0.1uF</text>
<text x="114.8" y="25.6">0.1uF</text>
<text x="124.1" y="25.6">0.1uF</text>
<text x="70.5" y="31.2">C153</text>
<text x="70.5" y="33">1.0nF</text>
<text x="79.7" y="31.2">C160</text>
<text x="79.7" y="33">1.0nF</text>
<text x="89" y="31.2">C156</text>
<text x="89" y="33">1.0nF</text>
<text x="105.7" y="31.2">C157</text>
<text x="105.7" y="33">1.0nF</text>
<text x="115" y="31.2">C162</text>
<text x="115" y="33">1.0nF</text>
<text x="124.2" y="31.2">C158</text>
<text x="124.2" y="33">1.0nF</text>
<text x="133.5" y="31.2">C159</text>
<text x="133.5" y="33">1.0nF</text>
<text x="157.6" y="38.6">U5</text>
<text x="211.4" y="60.8">C38 0.1uF</text>
<text x="63.1" y="70.1">RN2</text>
<text x="69.5" y="70.1">33</text>
<text x="196.4" y="68.2">0.1uF</text>
<text x="197.1" y="66.4">C35</text>
<text x="211.4" y="71.6">C39 0.1uF</text>
<text x="211.4" y="73.8">C36 0.1uF</text>
<text x="198.2" y="81.2">0.1uF</text>
<text x="199" y="79.4">C34</text>
<text x="209.5" y="79.4">10uF</text>
<text x="211.4" y="84.6">C37 0.1uF</text>
<text x="187.1" y="92.4">0.1uF</text>
<text x="187.8" y="90.5">C30</text>
<text x="198.4" y="90.5">10uF</text>
<text x="215.1" y="90.5">R17</text>
<text x="215.1" y="92.4">1.07k 0.5%</text>
<text x="215.1" y="99.8">R18</text>
<text x="215.1" y="101.6">1.4k 0.5%</text>
<text x="63.2" y="107.2">RN3</text>
<text x="68.6" y="107.2">33</text>
<text x="63.2" y="125.7">RN4</text>
<text x="68.6" y="125.7">33</text>
<text x="64.9" y="131.3">R23</text>
<text x="70.5" y="131.3">33</text>
<text x="64.9" y="135">R68</text>
<text x="64.9" y="133.1">R24</text>
<text x="64.9" y="136.8">R76</text>
<text x="70.5" y="135">33</text>
<text x="70.5" y="133.1">33</text>
<text x="70.5" y="136.8">33</text>
<text x="157.6" y="146.1">AD9248</text>
</g>
<g font-size="1.7" fill="#004080">
<text x="158.5" y="41.6">DRVDD</text>
<text x="176.1" y="41.6">AVDD</text>
<text x="158.5" y="43.4">DRVDD</text>
<text x="158.5" y="45.3">DRVDD</text>
<text x="176.1" y="47.1">AVDD</text>
<text x="176.1" y="45.3">AVDD</text>
<text x="176.1" y="43.4">AVDD</text>
<text x="158.5" y="49">DA_0</text>
<text x="158.5" y="50.8">DA_1</text>
<text x="158.5" y="52.7">DA_2</text>
<text x="175" y="50.8">VIN_A+</text>
<text x="175.4" y="52.7">VIN_A-</text>
<text x="158.5" y="54.5">DA_3</text>
<text x="158.5" y="56.4">DA_4</text>
<text x="158.5" y="58.3">DA_5</text>
<text x="175" y="56.4">VIN_B+</text>
<text x="175.4" y="58.3">VIN_B-</text>
<text x="158.5" y="60.1">DA_6</text>
<text x="158.5" y="62">DA_7</text>
<text x="158.5" y="63.8">DA_8</text>
<text x="158.5" y="65.7">DA_9</text>
<text x="174.4" y="63.8">REFT_A</text>
<text x="158.5" y="67.5">DA_10</text>
<text x="158.5" y="69.4">DA_11</text>
<text x="158.5" y="71.2">DA_12</text>
<text x="174.3" y="69.4">REFB_A</text>
<text x="158.5" y="76.8">DB_0</text>
<text x="158.5" y="73.1">DA_13</text>
<text x="174.4" y="76.8">REFT_B</text>
<text x="158.5" y="78.7">DB_1</text>
<text x="158.5" y="80.5">DB_2</text>
<text x="158.5" y="82.4">DB_3</text>
<text x="174.3" y="82.4">REFB_B</text>
<text x="158.5" y="84.2">DB_4</text>
<text x="158.5" y="86.1">DB_5</text>
<text x="158.5" y="87.9">DB_6</text>
<text x="158.5" y="89.8">DB_7</text>
<text x="176.3" y="87.9">VREF</text>
<text x="158.5" y="91.6">DB_8</text>
<text x="158.5" y="93.5">DB_9</text>
<text x="158.5" y="95.3">DB_10</text>
<text x="158.5" y="97.2">DB_11</text>
<text x="158.5" y="99">DB_12</text>
<text x="158.5" y="100.9">DB_13</text>
<text x="175.1" y="97.2">SENSE</text>
<text x="158.5" y="106.5">OTR_A</text>
<text x="158.5" y="108.3">OTR_B</text>
<text x="158.5" y="115.7">DCS</text>
<text x="158.5" y="117.6">DFS</text>
<text x="175.5" y="119.4">CLK_B</text>
<text x="175.5" y="117.6">CLK_A</text>
<text x="158.5" y="123.1">PDWN_B</text>
<text x="158.5" y="121.3">PDWN_A</text>
<text x="173" y="130.6">MUX_SEL</text>
<text x="158.5" y="136.1">OEB_B</text>
<text x="158.5" y="134.3">OEB_A</text>
<text x="169.5" y="132.4">SHARED_REF</text>
<text x="176" y="138">AGND</text>
<text x="176" y="136.1">AGND</text>
<text x="158.5" y="139.8">DRGND</text>
<text x="158.5" y="141.7">DRGND</text>
<text x="158.5" y="143.6">DRGND</text>
<text x="172.7" y="143.6">GND_PAD</text>
<text x="176" y="141.7">AGND</text>
<text x="176" y="139.8">AGND</text>
</g>
<g font-size="1.7" fill="#f00">
<text x="132" y="47.8">ADC_RX_TERM_DA0</text>
<text x="132" y="49.7">ADC_RX_TERM_DA1</text>
<text x="132" y="51.5">ADC_RX_TERM_DA2</text>
<text x="132" y="53.4">ADC_RX_TERM_DA3</text>
<text x="189.5" y="49.7">RXBBI+</text>
<text x="189.5" y="51.5">RXBBI-</text>
<text x="244.8" y="50.4">RXBBI+</text>
<text x="244.8" y="52.3">RXBBI-</text>
<text x="257.7" y="52.3">2</text>
<text x="257.7" y="50.4">2</text>
<text x="132" y="55.2">ADC_RX_TERM_DA4</text>
<text x="132" y="57.1">ADC_RX_TERM_DA5</text>
<text x="132" y="59">ADC_RX_TERM_DA6</text>
<text x="189.5" y="55.2">RXBBQ+</text>
<text x="189.5" y="57.1">RXBBQ-</text>
<text x="244.8" y="57.8">RXBBQ-</text>
<text x="244.8" y="56">RXBBQ+</text>
<text x="257.7" y="57.8">2</text>
<text x="257.7" y="56">2</text>
<text x="132" y="60.8">ADC_RX_TERM_DA7</text>
<text x="132" y="62.7">ADC_RX_TERM_DA8</text>
<text x="132" y="64.5">ADC_RX_TERM_DA9</text>
<text x="37.5" y="71.9">ADC_RX_DB0</text>
<text x="78.3" y="71.9">ADC_RX_TERM_DB0</text>
<text x="132" y="66.4">ADC_RX_TERM_DA10</text>
<text x="132" y="68.2">ADC_RX_TERM_DA11</text>
<text x="132" y="70.1">ADC_RX_TERM_DA12</text>
<text x="132" y="71.9">ADC_RX_TERM_DA13</text>
<text x="37.5" y="73.8">ADC_RX_DB1</text>
<text x="37.5" y="75.6">ADC_RX_DB2</text>
<text x="37.5" y="77.5">ADC_RX_DB3</text>
<text x="78.3" y="73.8">ADC_RX_TERM_DB1</text>
<text x="78.3" y="75.6">ADC_RX_TERM_DB2</text>
<text x="78.3" y="77.5">ADC_RX_TERM_DB3</text>
<text x="132" y="75.6">ADC_RX_TERM_DB0</text>
<text x="132" y="77.5">ADC_RX_TERM_DB1</text>
<text x="37.5" y="79.4">ADC_RX_DB4</text>
<text x="37.5" y="81.2">ADC_RX_DB5</text>
<text x="37.5" y="83.1">ADC_RX_DB6</text>
<text x="78.3" y="79.4">ADC_RX_TERM_DB4</text>
<text x="78.3" y="81.2">ADC_RX_TERM_DB5</text>
<text x="78.3" y="83.1">ADC_RX_TERM_DB6</text>
<text x="132" y="79.4">ADC_RX_TERM_DB2</text>
<text x="132" y="81.2">ADC_RX_TERM_DB3</text>
<text x="132" y="83.1">ADC_RX_TERM_DB4</text>
<text x="37.5" y="84.9">ADC_RX_DB7</text>
<text x="78.3" y="84.9">ADC_RX_TERM_DB7</text>
<text x="132" y="84.9">ADC_RX_TERM_DB5</text>
<text x="132" y="86.8">ADC_RX_TERM_DB6</text>
<text x="132" y="88.6">ADC_RX_TERM_DB7</text>
<text x="37.5" y="92.3">ADC_RX_DB9</text>
<text x="37.5" y="90.5">ADC_RX_DB8</text>
<text x="37.5" y="94.2">ADC_RX_DB10</text>
<text x="78.3" y="90.5">ADC_RX_TERM_DB8</text>
<text x="78.3" y="92.3">ADC_RX_TERM_DB9</text>
<text x="78.3" y="94.2">ADC_RX_TERM_DB10</text>
<text x="132" y="90.5">ADC_RX_TERM_DB8</text>
<text x="132" y="92.3">ADC_RX_TERM_DB9</text>
<text x="132" y="94.2">ADC_RX_TERM_DB10</text>
<text x="37.5" y="97.9">ADC_RX_DB12</text>
<text x="37.5" y="96.1">ADC_RX_DB11</text>
<text x="37.5" y="99.8">ADC_RX_DB13</text>
<text x="78.3" y="101.6">ADC_RX_TERM_DA0</text>
<text x="78.3" y="96.1">ADC_RX_TERM_DB11</text>
<text x="78.3" y="97.9">ADC_RX_TERM_DB12</text>
<text x="78.3" y="99.8">ADC_RX_TERM_DB13</text>
<text x="132" y="96.1">ADC_RX_TERM_DB11</text>
<text x="132" y="97.9">ADC_RX_TERM_DB12</text>
<text x="132" y="99.8">ADC_RX_TERM_DB13</text>
<text x="4.6" y="102.4">7 ADC_RX_DB[0:13]</text>
<text x="37.5" y="105.3">ADC_RX_DA0</text>
<text x="37.5" y="107.2">ADC_RX_DA1</text>
<text x="78.3" y="103.5">ADC_RX_TERM_DA1</text>
<text x="115" y="106.1">7</text>
<text x="115" y="107.9">7</text>
<text x="117.9" y="106.1">ADC_RX_OTRA</text>
<text x="117.9" y="107.9">ADC_RX_OTRB</text>
<text x="135.7" y="105.3">ADC_RX_OTRA</text>
<text x="135.7" y="107.2">ADC_RX_OTRB</text>
<text x="37.5" y="109">ADC_RX_DA2</text>
<text x="37.5" y="110.9">ADC_RX_DA3</text>
<text x="37.5" y="112.7">ADC_RX_DA4</text>
<text x="78.3" y="109">ADC_RX_TERM_DA2</text>
<text x="78.3" y="110.9">ADC_RX_TERM_DA3</text>
<text x="78.3" y="112.7">ADC_RX_TERM_DA4</text>
<text x="37.5" y="114.6">ADC_RX_DA5</text>
<text x="37.5" y="118.3">ADC_RX_DA7</text>
<text x="37.5" y="116.4">ADC_RX_DA6</text>
<text x="78.3" y="114.6">ADC_RX_TERM_DA5</text>
<text x="78.3" y="116.4">ADC_RX_TERM_DA6</text>
<text x="78.3" y="118.3">ADC_RX_TERM_DA7</text>
<text x="115" y="115.3">7</text>
<text x="115" y="117.2">7</text>
<text x="118.3" y="115.3">ADC_RX_DCS</text>
<text x="118.5" y="117.2">ADC_RX_DFS</text>
<text x="136.5" y="114.6">ADC_RX_DCS</text>
<text x="136.7" y="116.4">ADC_RX_DFS</text>
<text x="191.4" y="116.4">ADC_RX_CLKA</text>
<text x="191.4" y="118.3">ADC_RX_CLKB</text>
<text x="246.6" y="117.2">ADC_RX_CLKA</text>
<text x="246.6" y="119">ADC_RX_CLKB</text>
<text x="260" y="117.2">8</text>
<text x="260" y="119">8</text>
<text x="37.5" y="120.1">ADC_RX_DA8</text>
<text x="37.5" y="122">ADC_RX_DA9</text>
<text x="78.3" y="120.1">ADC_RX_TERM_DA8</text>
<text x="78.3" y="122">ADC_RX_TERM_DA9</text>
<text x="113.5" y="120.9">7 ADC_RX_PWDNA</text>
<text x="113.5" y="122.7">7 ADC_RX_PWDNB</text>
<text x="135.7" y="122">ADC_RX_PWDNB</text>
<text x="135.7" y="120.1">ADC_RX_PWDNA</text>
<text x="37.5" y="131.3">ADC_RX_DA11</text>
<text x="37.5" y="129.4">ADC_RX_DA10</text>
<text x="78.3" y="129.4">ADC_RX_TERM_DA10</text>
<text x="78.3" y="131.3">ADC_RX_TERM_DA11</text>
<text x="2.8" y="137.6">7 ADC_RX_DA[0:13]</text>
<text x="37.5" y="133.1">ADC_RX_DA12</text>
<text x="37.5" y="135">ADC_RX_DA13</text>
<text x="78.3" y="133.1">ADC_RX_TERM_DA12</text>
<text x="78.3" y="135">ADC_RX_TERM_DA13</text>
</g>
<g font-size="1.7" fill="#00f">
<text x="208.2" y="77.5">+ C166</text>
<text x="197.1" y="88.6">+ C167</text>
</g>
<g font-size="1.3">
<text x="29.3" y="1.4">5</text>
<text x="84.2" y="1.4">4</text>
<text x="139.1" y="1.4">3</text>
<text x="194" y="1.4">2</text>
<text x="248.8" y="1.4">1</text>
<text x=".5" y="28.1">D</text>
<text x="276.8" y="28.1">D</text>
<text x=".5" y="78.1">C</text>
<text x="276.8" y="78.1">C</text>
<text x=".5" y="128.2">B</text>
<text x="276.8" y="128.2">B</text>
<text x=".5" y="178.2">A</text>
<text x="276.8" y="178.2">A</text>
<text x="29.3" y="203.5">5</text>
<text x="84.2" y="203.5">4</text>
<text x="139.1" y="203.5">3</text>
<text x="194" y="203.5">2</text>
<text x="248.8" y="203.5">1</text>
</g>
</svg>
